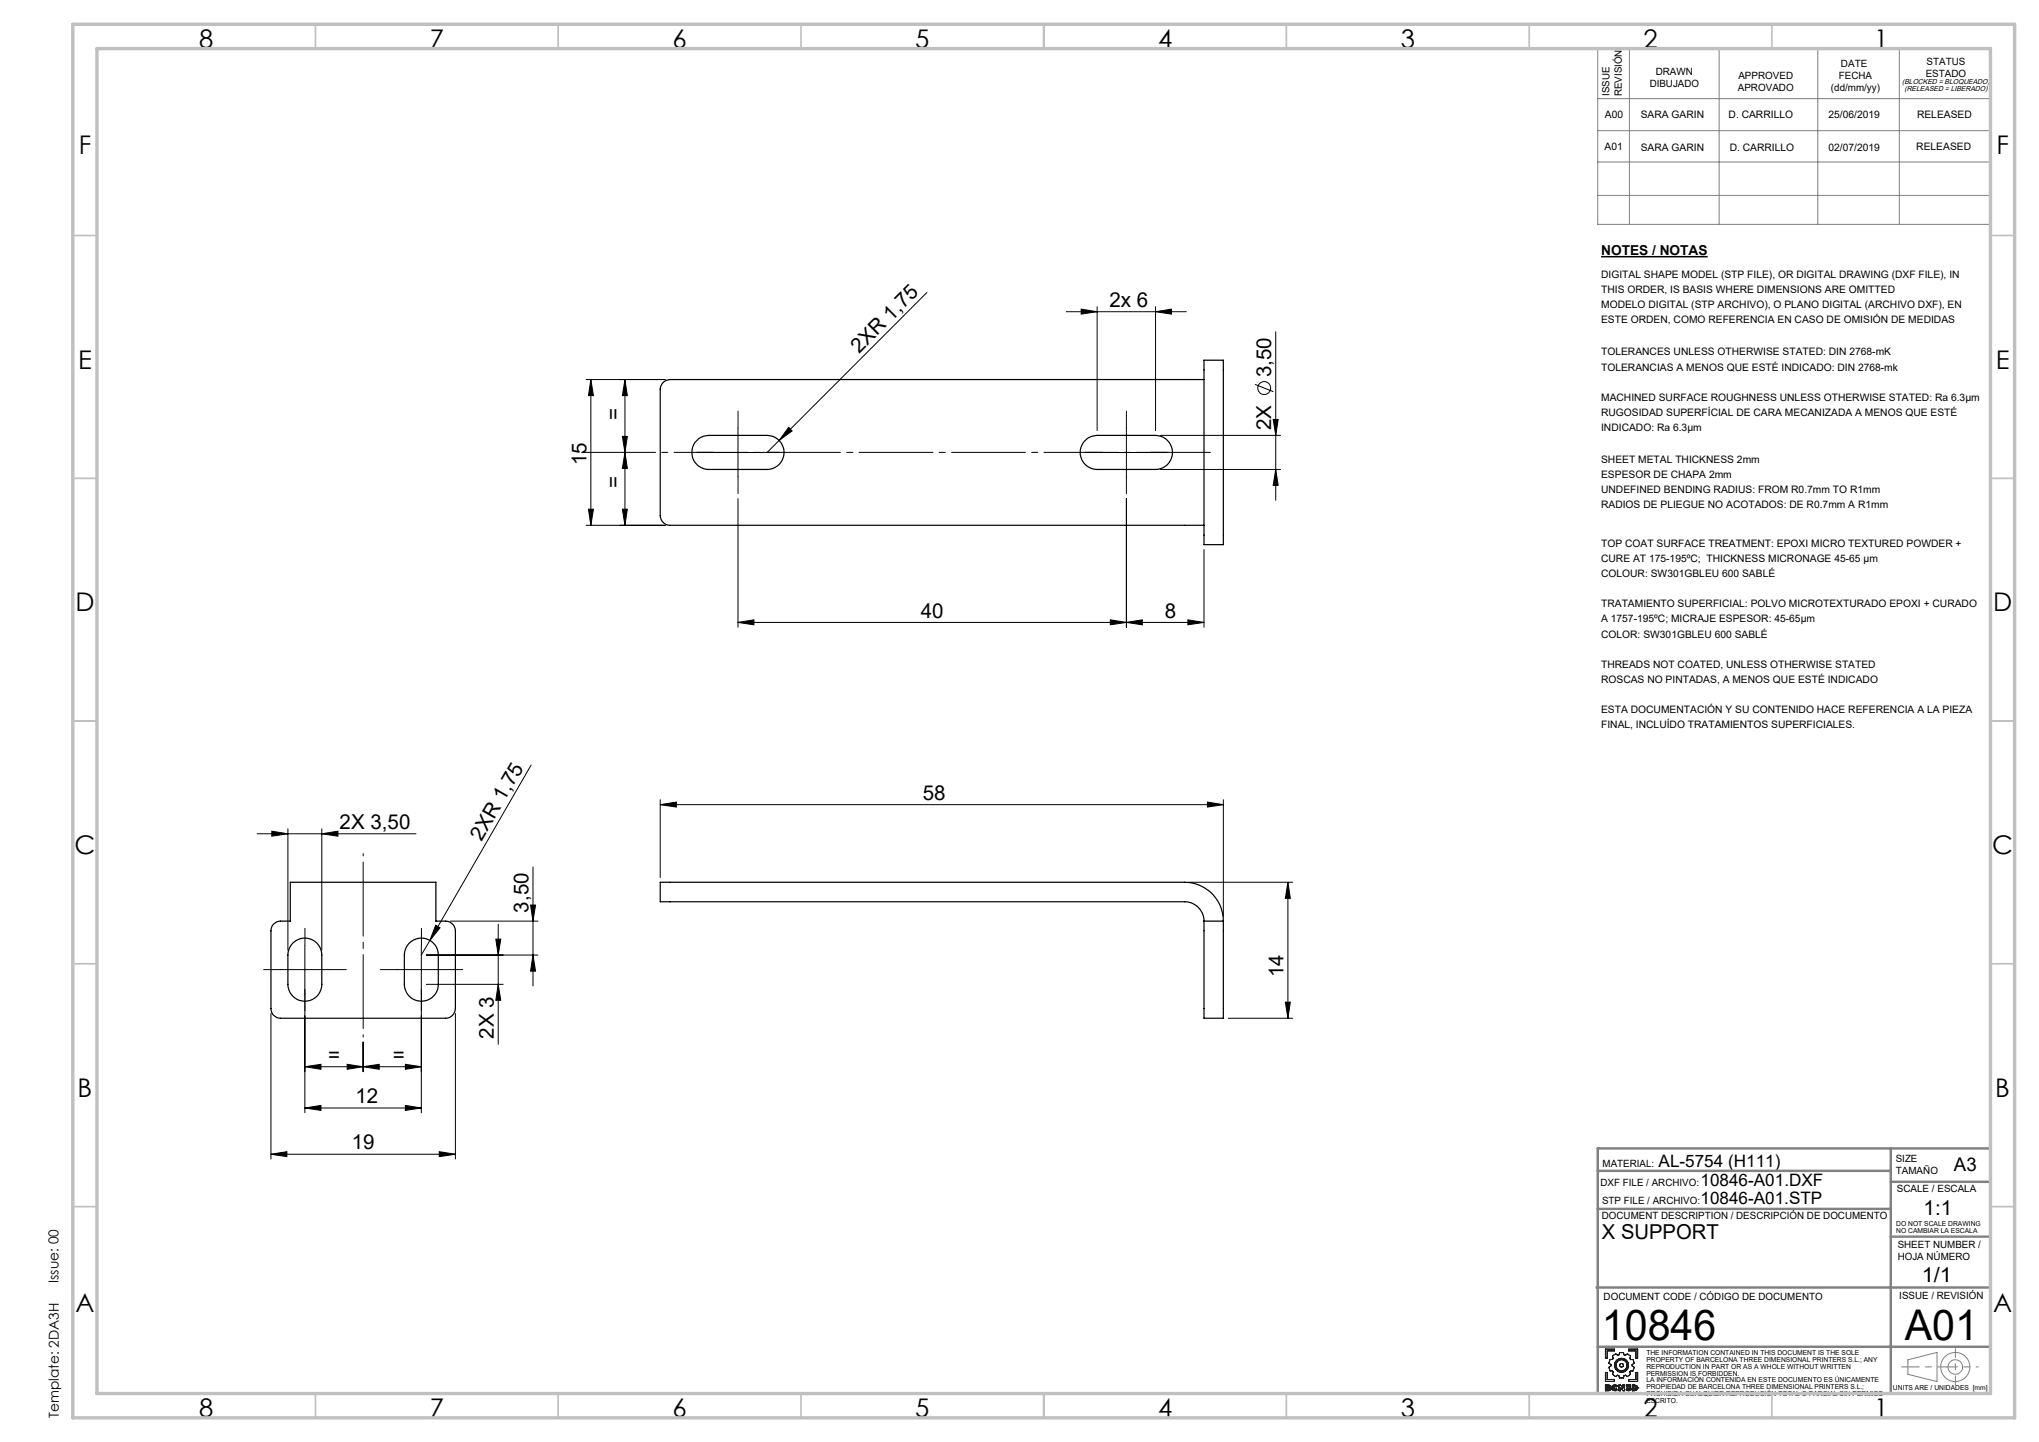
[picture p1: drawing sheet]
<svg xmlns="http://www.w3.org/2000/svg" width="420mm" height="297mm" viewBox="0 0 420 297" stroke-linecap="round" stroke-linejoin="round" font-family="sans-serif">
<path d="M329.8 52.9h22" fill="none" stroke="#000" stroke-width=".32"/>
<g fill="none" stroke="#000" stroke-width=".21">
<path d="M120.7 78.2h16.3M121.7 78.2v30M121.7 78.2l.5 3.3h-1zM128.7 78.2l.5 3.3h-1zM128.7 78.2v30M190.9 60.3l-30.4 30.4M219.6 64.2h24.8M222.7 63.7l3.3 .5-3.3 .5zM226 63.2v25.5M238 64.2l3.3-.5v1zM238 63.2v25.5M258.5 79.2l3.8 1.5"/>
<path d="M262.8 68.3v34.7M128.2 89.9h1l-.5 3.3zM128.7 93.2l.5 3.3h-1zM147 93.2h10M152 88.2v10M160.5 90.7l-2.5 2.5M162.5 88l.7 .8-2.7 1.9zM227 93.2h10M232 88.2v10M239 89.7h24.8M239 96.7h24.8M262.3 86.4h1l-.5 3.3z"/>
<path d="M262.8 96.7l.5 3.3h-1zM120.7 108.2h16.3M121.2 104.9h1l-.5 3.3zM128.2 104.9h1l-.5 3.3zM152 102.7v26.5M232 102.7v26.5M248 113.2v16M152 128.2l3.3-.5v1zM152 128.2h96M228.7 127.7l3.3 .5-3.3 .5zM232 128.2l3.3-.5v1zM244.7 127.7l3.3 .5-3.3 .5z"/>
<path d="M109.4 157.6l-20.9 36.1M53 171.7h32.7M56 171.2l3.3 .5-3.3 .5zM59.3 170.7v25M66.3 171.7l3.3-.5v1zM66.3 170.7v25M109.8 178.6v24.5M136 165.7l3.3-.5v1zM136 164.7v16M136 165.7h116M248.7 165.2l3.3 .5-3.3 .5zM252 164.7v24"/>
<path d="M57.8 199.7h10M62.8 194.7v34.5M81.8 199.7h10M86.8 194.7v34.5M87.8 196.7h23M88.5 193.7l-1.7 3M89.7 190.6l.9 .5-2.1 2.6zM92.8 189.7h18M102.1 193.4h1.1l-.6 3.3zM102.6 190.4v24.7M109.3 186.4h1l-.5 3.3zM109.8 196.7l.5 3.3h-1z"/>
<path d="M245 181.7h21.3M265.3 181.7v28M265.3 181.7l.5 3.3h-1zM55.8 208.7v30M62.8 219.7l3.3-.5v1zM62.8 219.7h24M71.5 219.2l3.3 .5-3.3 .5zM74.8 219.7l3.3-.5v1zM74.8 214.6v6.1M83.5 219.2l3.3 .5-3.3 .5zM87.8 202.7h15.8M93.8 208.7v30"/>
<path d="M102.6 202.7l.6 3.3h-1.1zM253 209.7h13.3M264.8 206.4h1l-.5 3.3zM55.8 237.7l3.3-.5v1zM55.8 237.7h38M62.8 228.2l3.3-.5v1zM62.8 228.2h24M83.5 227.7l3.3 .5-3.3 .5zM90.5 237.2l3.3 .5-3.3 .5z"/>
<circle cx="260.4" cy="79.9" r="1.33"/>
</g>
<g fill="none" stroke="#191924" stroke-width=".21">
<path d="M330.7 277.9h1.8v.3h-1.5v1.5h-.3zM332.1 279.3l.7-.5 .4 .3 .3-.1 .1-.4h.8l.1 .4 .3 .1 .4-.3 .7 .5-.2 .5 .2 .2h.5l.2 .8-.4 .3v.2l.4 .3-.2 .8h-.5l-.2 .2 .1 .5-.6 .4-.4-.3-.3 .1-.1 .5h-.8l-.2-.5-.2-.1-.4 .3-.7-.4 .2-.5-.2-.2h-.5l-.2-.8 .4-.3v-.2l-.4-.3 .2-.8h.5l.2-.2zM335.5 277.9h1.8v1.8h-.3v-1.5h-1.5zM330.7 282.7h.3v1.4h1.5v.4h-1.8zM331 285.5l.4 .1-.4 .1zM331 286l.4 .1-.4 .1zM331.3 285.3l.4 .2M331.3 285.3h.2l.2 .2M331.3 285.3h-.6v1.2l.9-.1 .2-.3M331.4 285.6h.1M331.4 286.1h.1M331.7 285.5l-.2 .3 .3 .3"/>
<path d="M331.7 285.5h.1M331.8 286.1h.1M332 285.9l.2 .3 .4 .3 .6-.3M332 285.9l.3 .5a.69 .69 0 0 0 .9-.2M332 285.9h.1M332.4 285.9l.1 .2 .4-.1M332.4 285.9h.1M332.9 285.7l-.2-.2-.3 .1v.3M332.9 285.7l-.4-.1-.1 .3M332.9 286l.3 .2M333.2 285.5l-.5-.3-.5 .2-.2 .5M333.2 285.5a.67 .67 0 0 0-1.1 0l-.1 .4"/>
<path d="M333.2 285.5l-.3 .2M333.5 285.3h.3l.5 .6v-.6h.3v1.2h-.3l-.5-.7v.7h-.3zM335.1 286l.3 .2 .2-.1-.2 .1zM335.1 286l-.2 .2M335.5 284.1h1.5v-1.4h.3v1.8h-1.8zM335.6 286.1l-.4-.2v-.2l.3-.2h-.5v-.2h.8v.2l-.2 .2 .3 .4M335.6 286.1h.1M335.9 286.1l-.2 .3-.3 .1-.5-.3M335.9 286.1l-.2 .3-.4 .1-.4-.3M335.9 286.1h.1M336.2 285.3l1 .2 .2 .4-.3 .4-.9 .2zM336.6 285.5l.3 .1v.5h-.3z"/>
<path d="M337 285.9h.1M337.4 285.9h.1"/>
<circle cx="334" cy="281.2" r=".39"/>
<circle cx="334" cy="281.2" r="1.45"/>
<circle cx="334" cy="281.2" r="1.14"/>
</g>
<g fill="none" stroke="#808080" stroke-width=".21">
<path d="M329.1 10h80.9v36.2h-80.9zM335.6 10v36.2M354.1 10v36.2M374.4 10v36.2M391.2 10v36.2M329.1 20.3h80.9M329.1 26.9h80.9M329.1 33.4h80.9M329.1 40.2h80.9M393 280.1l6-1.6v6l-6-1.4z"/>
<circle cx="402.7" cy="281.6" r="3"/>
<circle cx="402.8" cy="281.5" r="1.49"/>
</g>
<path d="M74.8 175.8v37.8" fill="none" stroke="#000" stroke-width=".21" stroke-dasharray="15.2 1.3 1.3 1.3" stroke-dashoffset="-1.8"/>
<g fill="none" stroke="#000" stroke-width=".21" stroke-dasharray="15.2 1.3 1.3 1.3">
<path d="M147 93.2h-3.5M152 88.2v-3.5M152 98.2v3.5M157 93.2h3.5M227 93.2h-3.5M232 98.2v3.5M232 88.2v-3.5M237 93.2h3.5M57.8 199.7h-3.5M62.8 194.7v-3.5M67.8 199.7h3.5M81.8 199.7h-3.5"/>
<path d="M86.8 194.7v-3.5M91.8 199.7h3.5M62.8 204.7v3.5M86.8 204.7v3.5"/>
</g>
<path d="M250 93.2h-130.9" fill="none" stroke="#000" stroke-width=".21" stroke-dasharray="15.2 1.3 1.3 1.3" stroke-dashoffset="-.7"/>
<path d="M391.7 281.5h11.1" fill="none" stroke="#808080" stroke-width=".21" stroke-dasharray="15.2 1.3 1.3 1.3" stroke-dashoffset="11.6"/>
<path d="M402.8 281.5h4.7" fill="none" stroke="#808080" stroke-width=".21" stroke-dasharray="15.2 1.3 1.3 1.3" stroke-dashoffset="14.8"/>
<path d="M402.8 277.8v7.4" fill="none" stroke="#808080" stroke-width=".21" stroke-dasharray="15.2 1.3 1.3 1.3" stroke-dashoffset="13.4"/>
<path d="M329.1 236.5h80.9v50.5h-80.9zM389.5 236.5v50.5M329.1 249h60.4M329.1 241.2h60.4M389.5 243.4h20.5M389.5 254.7h20.5M328.9 265.2h81.1M329.1 277.4h80.9" fill="none" stroke="#808080" stroke-width=".5"/>
<g fill="none" stroke="#c0c0c0" stroke-width=".35">
<path d="M65 5v5M115 5v5M165 5v5M215 5v5M265 5v5M315 5v5M365 5v5M15 48.5h5M410 48.5h5M15 98.5h5M410 98.5h5M15 148.5h5"/>
<path d="M410 148.5h5M15 198.5h5M410 198.5h5M15 248.5h5M410 248.5h5M65 287v5M115 287v5M165 287v5M215 287v5M265 287v5M315 287v5M365 287v5"/>
</g>
<path d="M15 5h400v287h-400zM20 10h390v277h-390z" fill="none" stroke="#c0c0c0" stroke-width=".7"/>
<g fill="#000">
<path d="M162.5 88l.7 .8-2.7 1.9zM89.7 190.6l.9 .5-2.1 2.6z"/>
<path d="M121.7 78.2l.5 3.3h-1zM121.2 104.9h1l-.5 3.3zM262.3 86.4h1l-.5 3.3zM262.8 96.7l.5 3.3h-1zM128.7 93.2l.5 3.3h-1zM128.2 104.9h1l-.5 3.3zM109.3 186.4h1l-.5 3.3zM109.8 196.7l.5 3.3h-1zM102.1 193.4h1.1l-.6 3.3zM102.6 202.7l.6 3.3h-1.1z"/>
<path d="M222.7 63.7l3.3 .5-3.3 .5zM238 64.2l3.3-.5v1z"/>
<path d="M128.2 89.9h1l-.5 3.3zM128.7 78.2l.5 3.3h-1z"/>
<path d="M244.7 127.7l3.3 .5-3.3 .5zM232 128.2l3.3-.5v1zM228.7 127.7l3.3 .5-3.3 .5zM152 128.2l3.3-.5v1z"/>
<path d="M136 165.7l3.3-.5v1zM248.7 165.2l3.3 .5-3.3 .5zM62.8 228.2l3.3-.5v1zM83.5 227.7l3.3 .5-3.3 .5zM56 171.2l3.3 .5-3.3 .5zM66.3 171.7l3.3-.5v1zM62.8 219.7l3.3-.5v1zM71.5 219.2l3.3 .5-3.3 .5zM74.8 219.7l3.3-.5v1zM83.5 219.2l3.3 .5-3.3 .5zM55.8 237.7l3.3-.5v1zM90.5 237.2l3.3 .5-3.3 .5z"/>
<path d="M265.3 181.7l.5 3.3h-1zM264.8 206.4h1l-.5 3.3z"/>
</g>
<path d="M248 74.2h4v38h-4zM248 78.2h-110a2.05 2.05 0 0 0-2 2v26a2.05 2.05 0 0 0 2 2h110M143.2 91.1a3.6 3.6 0 0 1 2.8-1.4h12a3.5 3.5 0 0 1 3.5 3.5 3.5 3.5 0 0 1-3.5 3.5h-12a3.5 3.5 0 0 1-3.1-1.9 3.5 3.5 0 0 1 .3-3.7zM223.5 90.7a3.4 3.4 0 0 1 2.5-1h12a3.5 3.5 0 0 1 3.5 3.5 3.5 3.5 0 0 1-3.5 3.5h-12a3.5 3.5 0 0 1-3.2-2.2 3.5 3.5 0 0 1 .7-3.8zM59.8 181.7h30v8h2a2.05 2.05 0 0 1 2 2v16a2.05 2.05 0 0 1-2 2h-34a1.99 1.99 0 0 1-2-2v-16a1.99 1.99 0 0 1 2-2h2zM60.3 194.2a3.5 3.5 0 0 1 3.8-.7 3.5 3.5 0 0 1 2.2 3.2v6a3.5 3.5 0 0 1-3.5 3.5 3.5 3.5 0 0 1-3.5-3.5v-6a3.6 3.6 0 0 1 1-2.5zM84.3 194.2a3.5 3.5 0 0 1 3.8-.7 3.5 3.5 0 0 1 2.2 3.2v6a3.5 3.5 0 0 1-3.5 3.5 3.5 3.5 0 0 1-3.5-3.5v-6a3.6 3.6 0 0 1 1-2.5zM248 189.7v20h4v-20M248 189.7a4 4 0 0 0-4-4h-108v-4h108a8 8 0 0 1 8 8M248 189.7h4" fill="none" stroke="#000" stroke-width=".25"/>
<g font-size="8.7">
<text x="330" y="275.9">10846</text>
<text x="392.3" y="275.9">A01</text>
</g>
<g font-size="5.3">
<text x="41" y="9.9">8</text>
<text x="88.5" y="9.9">7</text>
<text x="138.5" y="9.9">6</text>
<text x="188.5" y="9.9">5</text>
<text x="238.5" y="9.9">4</text>
<text x="288.5" y="9.9">3</text>
<text x="338.5" y="9.9">2</text>
<text x="386" y="9.9">1</text>
<text x="16.2" y="31.7">F</text>
<text x="411.2" y="31.7">F</text>
<text x="16.1" y="75.9">E</text>
<text x="411.1" y="75.9">E</text>
<text x="15.5" y="125.9">D</text>
<text x="410.5" y="125.9">D</text>
<text x="15.4" y="175.9">C</text>
<text x="410.4" y="175.9">C</text>
<text x="16" y="225.9">B</text>
<text x="411" y="225.9">B</text>
<text x="15.5" y="270.2">A</text>
<text x="410.5" y="270.2">A</text>
<text x="41" y="291.9">8</text>
<text x="88.5" y="291.9">7</text>
<text x="138.5" y="291.9">6</text>
<text x="188.5" y="291.9">5</text>
<text x="238.5" y="291.9">4</text>
<text x="288.5" y="291.9">3</text>
<text x="338.5" y="291.9">2</text>
<text x="386" y="291.9">1</text>
</g>
<g font-size="4.2">
<text x="228.5" y="63.2">2x 6</text>
<text x="177" y="72.9" transform="rotate(-45 177 72.9)">2XR 1,75</text>
<text x="261.8" y="77.7" transform="rotate(-90 261.8 77.7)">3,50</text>
<text x="127.8" y="86.5" transform="rotate(-90 127.8 86.5)">=</text>
<text x="261.8" y="88.6" transform="rotate(-90 261.8 88.6)">2X</text>
<text x="120.8" y="95.9" transform="rotate(-90 120.8 95.9)">15</text>
<text x="127.8" y="100.6" transform="rotate(-90 127.8 100.6)">=</text>
<text x="189.7" y="127.2">40</text>
<text x="239.9" y="127.2">8</text>
<text x="190.1" y="164.8">58</text>
<text x="70" y="170.8">2X 3,50</text>
<text x="99.2" y="173.4" transform="rotate(-60 99.2 173.4)">2XR 1,75</text>
<text x="108.9" y="188" transform="rotate(-90 108.9 188)">3,50</text>
<text x="264.3" y="201.3" transform="rotate(-90 264.3 201.3)">14</text>
<text x="101.7" y="213.9" transform="rotate(-90 101.7 213.9)">2X 3</text>
<text x="67.6" y="218.8">=</text>
<text x="80.9" y="218.8">=</text>
<text x="73.2" y="227.2">12</text>
<text x="72.5" y="236.8">19</text>
<text x="396.2" y="250.3">1:1</text>
<text x="330" y="255.2">X SUPPORT</text>
<text x="395.8" y="264">1/1</text>
</g>
<text font-size="3.9" x="402.5" y="241.1">A3</text>
<g font-size="3.5">
<text x="341.7" y="240.4">AL-5754 (H111)</text>
<text x="350.3" y="244.3">10846-A01.DXF</text>
<text x="350.3" y="247.9">10846-A01.STP</text>
</g>
<g font-size="2.8">
<text x="329.8" y="52.6">NOTES / NOTAS</text>
<text x="12.1" y="264.2" transform="rotate(-90 12.1 264.2)">Issue: 00</text>
<text x="12.2" y="292" transform="rotate(-90 12.2 292)">Template: 2DA3H</text>
</g>
<g font-size="2.1">
<text x="339.8" y="17.9">DIBUJADO</text>
<text x="341.1" y="15.4">DRAWN</text>
<text x="358.1" y="16.3">APPROVED</text>
<text x="378.8" y="16.3">FECHA</text>
<text x="379.2" y="13.8">DATE</text>
<text x="396.7" y="15.8">ESTADO</text>
<text x="396.8" y="13.3">STATUS</text>
<text x="331.5" y="19.8" transform="rotate(-90 331.5 19.8)">ISSUE</text>
<text x="334" y="19.8" transform="rotate(-90 334 19.8)">REVISIÓN</text>
<text x="357.9" y="18.8">APROVADO</text>
<text x="377.1" y="18.8">(dd/mm/yy)</text>
<text x="330.6" y="24.3">A00</text>
<text x="338" y="24.3">SARA GARIN</text>
<text x="356.1" y="24.3">D. CARRILLO</text>
<text x="376.6" y="24.3">25/06/2019</text>
<text x="394.9" y="24.3">RELEASED</text>
<text x="330.5" y="30.8">A01</text>
<text x="338" y="31.1">SARA GARIN</text>
<text x="356.3" y="31.1">D. CARRILLO</text>
<text x="376.6" y="31.1">02/07/2019</text>
<text x="394.7" y="30.8">RELEASED</text>
<text x="329.8" y="57.2">DIGITAL SHAPE MODEL (STP FILE), OR DIGITAL DRAWING (DXF FILE), IN</text>
<text x="329.8" y="60.3">THIS ORDER, IS BASIS WHERE DIMENSIONS ARE OMITTED</text>
<text x="329.8" y="63.4">MODELO DIGITAL (STP ARCHIVO), O PLANO DIGITAL (ARCHIVO DXF), EN</text>
<text x="329.8" y="66.5">ESTE ORDEN, COMO REFERENCIA EN CASO DE OMISIÓN DE MEDIDAS</text>
<text x="329.8" y="73.2">TOLERANCES UNLESS OTHERWISE STATED: DIN 2768-mK</text>
<text x="329.8" y="76.3">TOLERANCIAS A MENOS QUE ESTÉ INDICADO: DIN 2768-mk</text>
<text x="329.8" y="82.5">MACHINED SURFACE ROUGHNESS UNLESS OTHERWISE STATED: Ra 6.3µm</text>
<text x="329.8" y="85.7">RUGOSIDAD SUPERFÍCIAL DE CARA MECANIZADA A MENOS QUE ESTÉ</text>
<text x="329.8" y="88.8">INDICADO: Ra 6.3µm</text>
<text x="329.8" y="95.4">SHEET METAL THICKNESS 2mm</text>
<text x="329.8" y="98.5">ESPESOR DE CHAPA 2mm</text>
<text x="329.8" y="101.6">UNDEFINED BENDING RADIUS: FROM R0.7mm TO R1mm</text>
<text x="329.8" y="104.7">RADIOS DE PLIEGUE NO ACOTADOS: DE R0.7mm A R1mm</text>
<text x="329.8" y="112.6">TOP COAT SURFACE TREATMENT: EPOXI MICRO TEXTURED POWDER +</text>
<text x="329.8" y="115.7">CURE AT 175-195ºC; THICKNESS MICRONAGE 45-65 µm</text>
<text x="329.8" y="118.9">COLOUR: SW301GBLEU 600 SABLÉ</text>
<text x="329.8" y="125.1">TRATAMIENTO SUPERFICIAL: POLVO MICROTEXTURADO EPOXI + CURADO</text>
<text x="329.8" y="128.2">A 1757-195ºC; MICRAJE ESPESOR: 45-65µm</text>
<text x="329.8" y="131.3">COLOR: SW301GBLEU 600 SABLÉ</text>
<text x="329.8" y="137.6">THREADS NOT COATED, UNLESS OTHERWISE STATED</text>
<text x="329.8" y="140.7">ROSCAS NO PINTADAS, A MENOS QUE ESTÉ INDICADO</text>
<text x="329.8" y="146.9">ESTA DOCUMENTACIÓN Y SU CONTENIDO HACE REFERENCIA A LA PIEZA</text>
<text x="329.8" y="150">FINAL, INCLUÍDO TRATAMIENTOS SUPERFICIALES.</text>
<text x="390.5" y="239.4">SIZE</text>
<text x="329.7" y="244.3">DXF FILE / ARCHIVO:</text>
<text x="330.1" y="240.4">MATERIAL:</text>
<text x="390.5" y="241.9">TAMAÑO</text>
<text x="390.7" y="245.6">SCALE / ESCALA</text>
<text x="330" y="251">DOCUMENT DESCRIPTION / DESCRIPCIÓN DE DOCUMENTO</text>
<text x="330" y="247.9">STP FILE / ARCHIVO:</text>
<text x="390.9" y="257.1">SHEET NUMBER /</text>
<text x="390.9" y="259.6">HOJA NÚMERO</text>
<text x="330.3" y="267.7">DOCUMENT CODE / CÓDIGO DE DOCUMENTO</text>
<text x="391.2" y="267.5">ISSUE / REVISIÓN</text>
</g>
<g font-size="1.5">
<text x="391.8" y="17.4">(BLOCKED = BLOQUEADO)</text>
<text x="392.3" y="18.8">(RELEASED = LIBERADO)</text>
</g>
<g font-size="1.4">
<text x="390.6" y="252.5">DO NOT SCALE DRAWING</text>
<text x="390.6" y="253.9">NO CAMBIAR LA ESCALA</text>
<text x="339.1" y="279.1">THE INFORMATION CONTAINED IN THIS DOCUMENT IS THE SOLE</text>
<text x="339.1" y="280.5">PROPERTY OF BARCELONA THREE DIMENSIONAL PRINTERS S.L.; ANY</text>
<text x="339.1" y="281.9">REPRODUCTION IN PART OR AS A WHOLE WITHOUT WRITTEN</text>
<text x="339.1" y="283.3">PERMISSION IS FORBIDDEN.</text>
<text x="339.1" y="284.7">LA INFORMACIÓN CONTENIDA EN ESTE DOCUMENTO ES ÚNICAMENTE</text>
<text x="339.1" y="286.1">PROPIEDAD DE BARCELONA THREE DIMENSIONAL PRINTERS S.L.;</text>
<text x="339.1" y="287.6">PROHIBIDA CUALQUIER REPRODUCIÓN TOTAL O PARCIAL SIN PERMISO</text>
<text x="389.9" y="286.3">UNITS ARE / UNIDADES [mm]</text>
<text x="339.1" y="289">ESCRITO.</text>
</g>
</svg>
